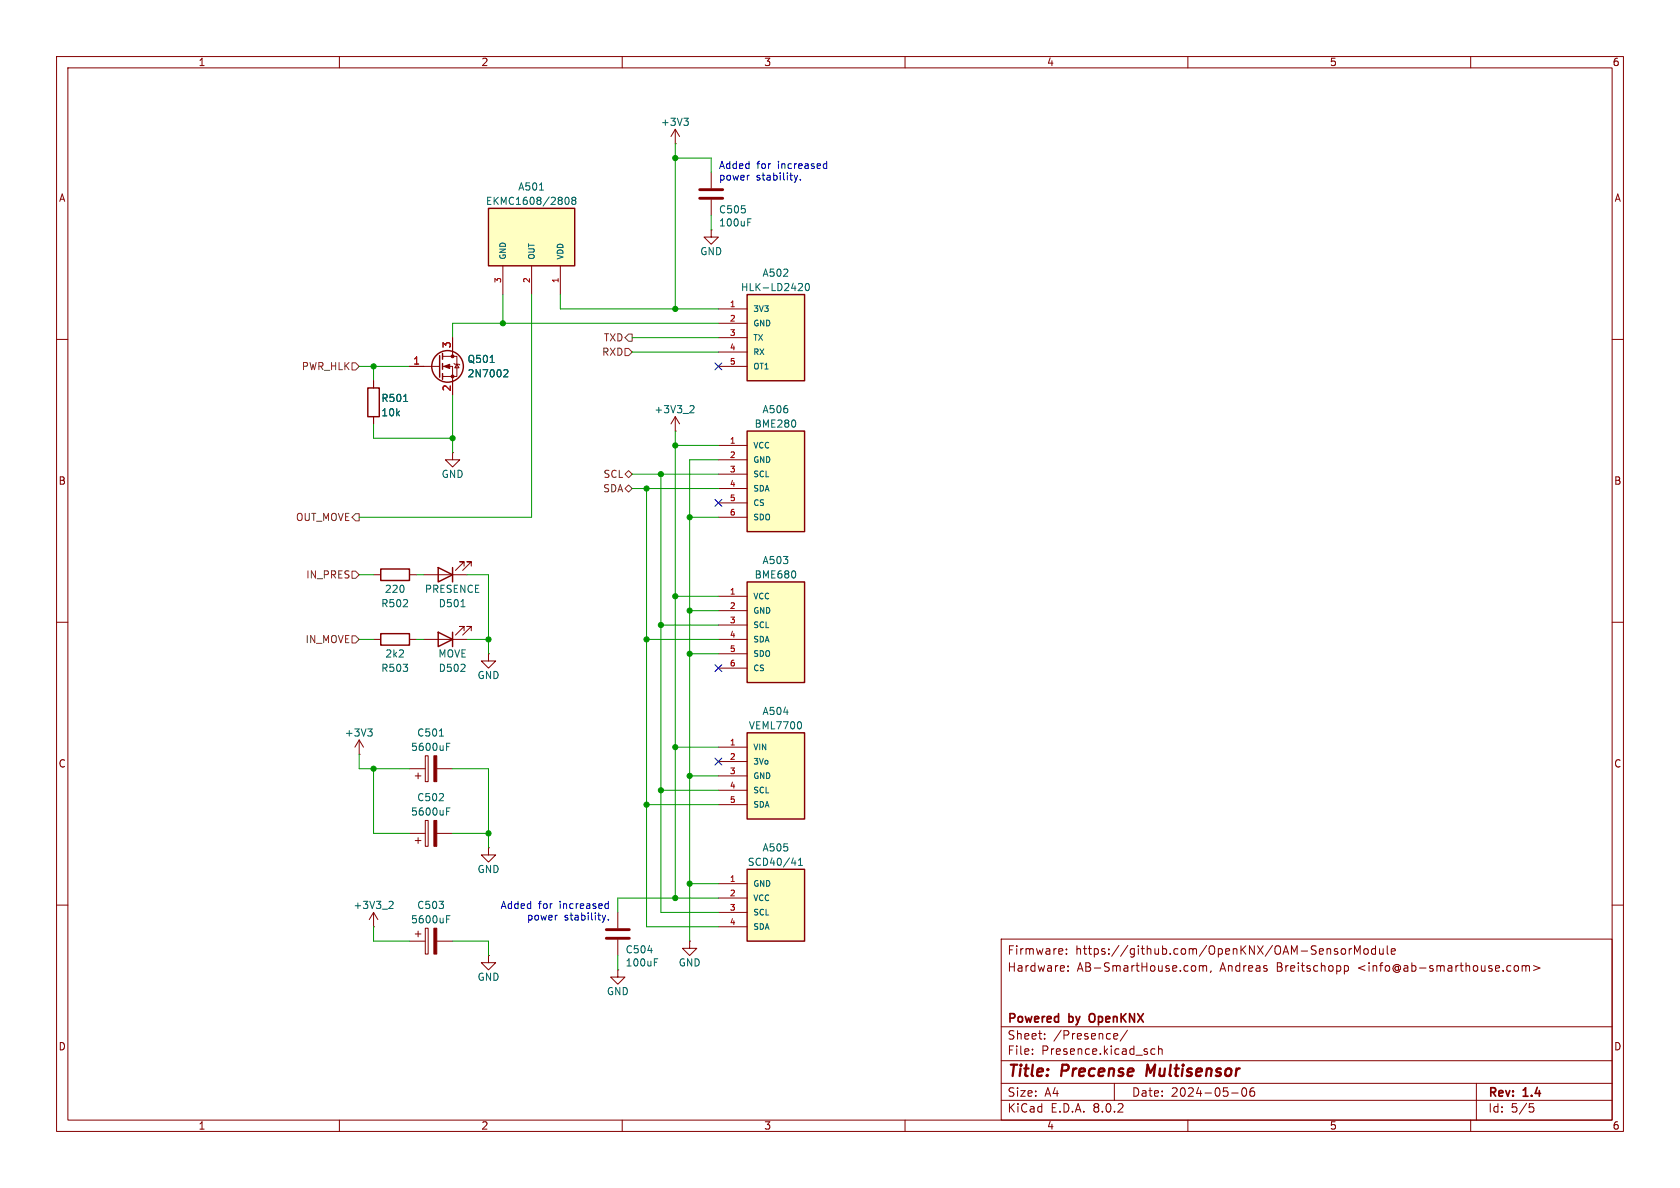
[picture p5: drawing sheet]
<svg xmlns="http://www.w3.org/2000/svg" width="297mm" height="210mm" viewBox="0 0 297 210" stroke-linecap="round" stroke-linejoin="round" font-family="sans-serif">
<g fill="none" stroke="#840000" stroke-width=".18">
<path d="M10 10h277v190h-277zM12 12h273v186h-273zM60 10v2M110 10v2M160 10v2M210 10v2M260 10v2M10 60h2M285 60h2M10 110h2M285 110h2M10 160h2"/>
<path d="M285 160h2M177 166h108v32h-108zM187.8 167.8l.1 .3-.7 .1M188.5 168.6v.1M188.5 167.8v.1M188.8 171.6v.1M188.8 170.8v.1M211.1 170.7l.3 .3v.4l-.3 .3M212 170.8l.5-.1 .2 .2M212 170.7v1M212.7 170.9l.2-.2 .3 .1 .1 .9M212.7 170.9v.8"/>
<path d="M214.1 171.6l-.1 .3M237.2 167.8l.4-.1 .3 .3v.4l-.3 .3-.4-.1-.1-.2v-.4zM237.7 170.8l.4-.1 .3 .3v.4l-.2 .2h-.5M237.7 170.7v1.5M238.5 167.7v1M239 167.7l-.3 .1-.2 .2M239.5 168.7v-1.5l.5 1.1 .5-1.1v1.5M241.2 167.8l.2-.1 .4 .1 .1 .6-.2 .2-.3 .1-.2-.1zM243.2 167.8l-.5-.1-.2 .3v.4l.1 .2h.6M243.2 167.2v1.5M243.9 167.7l.1 .9 .3 .1 .2-.1M244.5 167.7v1"/>
<path d="M245.2 167.2v1.3l.3 .2M246 168.2l.7-.1-.1-.3-.4-.1-.2 .2v.7h.6M267.8 170.8l.4-.1 .3 .3v.4l-.3 .3-.4-.1-.1-.2v-.4zM269.1 170.8l.4-.1 .2 .2M269.1 170.7v1M269.7 170.9l.3-.2 .3 .1 .1 .9M269.7 170.9v.8M271.1 170.7l1.1 .4-1.1 .5M60 198v2M110 198v2M160 198v2M177 194.5h108"/>
<path d="M177 191.5h108M177 187.5h108M177 181.5h108M182.5 186.3v.1M182.5 185.5v.1M184.7 183.6v.1M184.7 182.8v.1M197 183.6h.5M197 182.8l.4-.1 .2 .4-.7 .1M197 191.5v3M199.3 182.1l-1.3 2M204.2 185.5l-.5-.1-.2 .3v.4l.1 .2h.6"/>
<path d="M204.8 185.5l.2-.1 .4 .1 .1 .9M204.8 184.9v1.5M210 198v2M217.7 193.2h1.2M219.7 192.4l.2-.1a.81 .81 0 0 1 .6 .6 .81 .81 0 0 1-.3 .8l-.2 .1a.81 .81 0 0 1-.3-1.4zM221.7 192.3a.59 .59 0 0 0-.7 .6v.6l.1 .2 .4 .1 .2-.1 .1-.5-.1-.3h-.5l-.2 .3M260 198v2M261 191.5v6.5M270.4 195.1h.7M270.5 195.7h.4l.3 .3-.2 .5-.5 .1"/>
</g>
<path d="M202.9 188.2l-.3 2" fill="none" stroke="#840000" stroke-width=".4"/>
<path d="M192.8 179.3a1.07 1.07 0 0 0 0 1.3" fill="none" stroke="#840000" stroke-width=".3"/>
<path d="M132.1 76.2h10.1v17.8h-10.1z" fill="#ffffc2"/>
<path d="M132.1 76.2h10.1v17.8h-10.1z" fill="none" stroke="#840000" stroke-width=".25"/>
<g fill="none" stroke="#840000" stroke-width=".18">
<path d="M127 78.7h5.1M127 81.3h5.1M127 83.8h5.1M127 86.4h5.1M127 88.9h5.1M127 91.4h5.1M72.4 135.9h2.8M73.4 137.2h1M73.9 136.7v1M75.2 133.6h.5v4.6h-.5zM77.2 135.9h2.8M86.4 149.9v1.2h-1.3l1.3 1.3 1.2-1.3h-1.2"/>
<path d="M86.4 149.9h.1"/>
</g>
<path d="M140.6 74.5v.8M77.7 130.1h.7M79 132h.4M79 131.4h.6" fill="none" stroke="#006464" stroke-width=".18"/>
<path d="M76.7 133.6h.5v4.6h-.5z" fill="#840000" stroke="#840000" stroke-width=".18"/>
<path d="M132.1 102.9h10.1v17.8h-10.1z" fill="#ffffc2"/>
<path d="M65 68.6h2.1v5.1h-2.1zM132.1 102.9h10.1v17.8h-10.1z" fill="none" stroke="#840000" stroke-width=".25"/>
<g fill="none" stroke="#840000" stroke-width=".18">
<path d="M66 67.3v1.3M66 73.7v1.2M127 105.4h5.1M127 108h5.1M127 110.5h5.1M127 113h5.1M127 115.6h5.1M127 118.1h5.1M66 163.8h.1M66 161.3l.8 1.3M66 161.3v2.5M66 161.3l-.7 1.3"/>
<path d="M72.4 166.4h2.8M73.4 165.1h1M73.9 164.6v1M75.2 164.1h.5v4.6h-.5zM77.2 166.4h2.8"/>
</g>
<path d="M71.4 71h.7M140.6 101.2v.7M69 159.3l.4 .1 .1 .3-.8 .9h.8M79 162.5h.4M79 161.9h.6" fill="none" stroke="#006464" stroke-width=".18"/>
<path d="M76.7 164.1h.5v4.6h-.5z" fill="#840000" stroke="#840000" stroke-width=".18"/>
<path d="M132.1 52.1h10.1v15.2h-10.1z" fill="#ffffc2"/>
<g fill="none" stroke="#840000" stroke-width=".25">
<path d="M132.1 52.1h10.1v15.2h-10.1zM77.7 62.9v3.8M78.2 62.5v1M78.2 64.3v1M78.2 66v1.1M67.3 100.6h5.1v2h-5.1zM67.3 112h5.1v2h-5.1zM77.5 111.8l2.5 1.2-2.5 1.3zM77.5 100.3l2.5 1.3-2.5 1.3zM80 100.3v2.6M80 111.8v2.5"/>
<circle cx="79.1" cy="64.8" r="2.79"/>
</g>
<g fill="none" stroke="#840000" stroke-width=".18">
<path d="M119.4 25.4h.1M119.4 22.9l-.8 1.2M119.4 22.9v2.5M119.4 22.9l.7 1.2M125.7 30.5v2.8M125.7 35.3v2.8M80 59.7v3.3M125.7 40.6v1.3h1.3l-1.3 1.3-1.2-1.3h1.2M125.7 40.6h.1M127 54.6h5.1M127 57.2h5.1M127 59.7h5.1"/>
<path d="M72.4 64.8h5.3M78.2 64.8h1.8v5.1M78.2 63h2.6v3.5h-2.6M80.3 64.3l.1 .1h.8l.1 .1M80.8 64.4l.4 .6h-.8zM119.4 76.2h.1M119.4 73.7v2.5M119.4 73.7l-.8 1.2M119.4 73.7l.7 1.2M127 62.2h5.1M127 64.8h5.1M80 80v1.3h1.3l-1.3 1.3-1.3-1.3h1.3"/>
<path d="M80 80h.1M66 101.6h1.3M66 113h1.3M72.4 101.6h1.3M72.4 113h1.3M74.9 101.6h7.6M74.9 113h7.6M82 111.5v-.8h-.7h.7l-1.5 1.6M82 100.1v-.8h-.7h.7l-1.5 1.5M83.3 111.5v-.8h-.8h.8l-1.5 1.6M83.3 100.1v-.8h-.8h.8l-1.5 1.5M86.4 115.6v1.2h1.2l-1.2 1.3-1.3-1.3h1.3"/>
<path d="M86.4 115.6h.1M63.5 133.4h.1M63.5 130.8l-.8 1.3M63.5 130.8v2.6M63.5 130.8l.8 1.3M72.4 147.3h2.8M73.4 148.6h1M73.9 148.1v1M75.2 145h.5v4.6h-.5zM77.2 147.3h2.8M86.4 168.9v1.3h-1.3l1.3 1.3 1.2-1.3h-1.2M86.4 168.9h.1"/>
<path d="M109.2 171.5v1.2h1.3l-1.3 1.3-1.3-1.3h1.3M109.2 171.5h.1M109.2 161.3v2.8M109.2 166.1v2.8"/>
</g>
<g fill="none" stroke="#006464" stroke-width=".18">
<path d="M120.9 20.9h.8l-.4 .5M121.4 21.4l.3 .2v.3l-.3 .3M132.2 39.3h.4M132.2 38.7h.6M141.6 50.1l.3 .3-.1 .3-.7 .7h.8M142.5 50.2l.2-.1a.68 .68 0 0 1 .4 .6 .68 .68 0 0 1-.4 .7l-.2-.1-.1-.4zM86.7 64.1h.7M89.3 65.3l.4 .1 .1 .3-.8 .9h.8M122.2 71.7l.4 .1 .1 .3-.8 .9h.8M81.5 107.3h.7M65 128.8h.8l-.4 .5M65.6 129.3l.2 .3v.3l-.2 .2"/>
<path d="M79 143.4h.4M79 142.8h.6M114.5 168h.8M115.7 170.1h.4M115.7 169.5h.6"/>
</g>
<path d="M123.7 35.1h4.1M123.7 33.5h4.1M107.2 165.9h4.1M107.2 164.3h4.1" fill="none" stroke="#840000" stroke-width=".51"/>
<g fill="#840000" stroke="#840000" stroke-width=".18">
<path d="M78.5 64.8l1-.4v.8z"/>
<path d="M76.7 145h.5v4.6h-.5z"/>
<circle cx="80" cy="66.5" r=".25"/>
<circle cx="80" cy="63" r=".25"/>
</g>
<path d="M132.1 153.7h10.1v12.7h-10.1z" fill="#ffffc2"/>
<path d="M132.1 153.7h10.1v12.7h-10.1z" fill="none" stroke="#840000" stroke-width=".25"/>
<path d="M127 156.2h5.1M127 158.8h5.1M121.9 166.4v1.2h1.3l-1.3 1.3-1.3-1.3h1.3M121.9 166.4h.1M127 161.3h5.1M127 163.8h5.1" fill="none" stroke="#840000" stroke-width=".18"/>
<path d="M139.9 152.6h.8M140.5 152.1v.9M141.2 153h.7M141.2 152.1l.3-.4v1.3" fill="none" stroke="#006464" stroke-width=".18"/>
<path d="M86.4 36.8h15.2v10.2h-15.2z" fill="#ffffc2"/>
<path d="M86.4 36.8h15.2v10.2h-15.2z" fill="none" stroke="#840000" stroke-width=".25"/>
<path d="M88.9 47v5.1M94 47v5.1M99.1 47v5.1" fill="none" stroke="#840000" stroke-width=".18"/>
<path d="M95.4 33.6h.7M100 35l.2-.1a.68 .68 0 0 1 .4 .6 .68 .68 0 0 1-.4 .6l-.2-.1-.1-.3zM101.3 35.4l-.2-.2 .2-.3h.3l.2 .2-.2 .3M101.3 35.4l-.2 .3v.3l.2 .1h.4l.1-.2v-.2l-.2-.3M101.3 35.4h.3" fill="none" stroke="#006464" stroke-width=".18"/>
<path d="M132.1 129.5h10.1v15.3h-10.1z" fill="#ffffc2"/>
<path d="M132.1 129.5h10.1v15.3h-10.1z" fill="none" stroke="#840000" stroke-width=".25"/>
<path d="M80 59.7v2.5M66 67.3v1.3M66 73.7v1.2M72.4 64.8h2.5M80 67.3v2.6M127 132.1h5.1M127 134.6h5.1M127 137.2h5.1M127 139.7h5.1M127 142.2h5.1" fill="none" stroke="#840000" stroke-width=".18"/>
<path d="M71.4 71h.7M86.7 64.1h.7M89.3 65.3l.4 .1 .1 .3-.8 .9h.8M141.6 127.7l.1 .4-.1 .6" fill="none" stroke="#006464" stroke-width=".18"/>
<path d="M111.1 59.1h.7v1.2h-.7l-.6-.6zM62.2 64.1h.7l.6 .7-.6 .6h-.7zM110.5 61.6h.6l.7 .6-.7 .7h-.6zM62.9 90.8h.6v1.3h-.6l-.7-.7zM110.5 86.4l.6-.7 .7 .7-.7 .6zM110.5 83.8l.6-.6 .7 .6-.7 .7zM62.2 101h.7l.6 .6-.6 .6h-.7zM62.2 112.4h.7l.6 .6-.6 .7h-.7z" fill="none" stroke="#725600" stroke-width=".18"/>
<g fill="none" stroke="#0000c2" stroke-width=".18">
<path d="M132.4 31h.1M140.4 31l.3 .8M140.7 31.8l-.2 .4M141 31l-.3 .8M141.5 31.7v.1M145.8 28.9l.4 .1M146.2 28.5v1.3M146.2 29.7l-.4 .1M107.2 159.8h.3M107.5 159.3v1.3M98.4 161.8h.1M106.5 161.8l.3 .8"/>
<path d="M106.8 162.6l-.3 .5M107.1 161.8l-.3 .8M107.5 162.5v.1M107.5 160.5l-.3 .1"/>
</g>
<g fill="none" stroke="#009600" stroke-width=".18">
<path d="M119.4 25.4v29.2M119.4 27.9h6.3v2.6M125.7 38.1v2.5M88.9 52.1v5.1M94 52.1v39.3h-30.5M99.1 52.1v2.5h27.9M111.8 59.7h15.2M127 57.2h-47v2.5M63.5 64.8h8.9M66 64.8v2.5M66 74.9v2.6h14M80 69.9v10.1"/>
<path d="M111.8 62.2h15.2M119.4 76.2v82.6M119.4 78.7h7.6M111.8 83.8h15.2M111.8 86.4h15.2M114.3 86.4v77.4h12.7M116.8 83.8v77.5h10.2M121.9 91.4h5.1M127 81.3h-5.1v85.1M63.5 101.6h2.5M63.5 113h2.5M73.7 101.6h1.2"/>
<path d="M73.7 113h1.2M82.5 101.6h3.9v14M82.5 113h3.9M114.3 113h12.7M116.8 110.5h10.2M119.4 105.4h7.6M121.9 115.6h5.1M121.9 108h5.1M63.5 133.4v2.5h8.9M66 135.9v11.4h6.4M80 135.9h6.4v14M116.8 139.7h10.2"/>
<path d="M119.4 132.1h7.6M121.9 137.2h5.1M80 147.3h6.4M114.3 142.2h12.7M121.9 156.2h5.1M127 158.8h-17.8v2.5M66 163.8v2.6h6.4M80 166.4h6.4v2.5M109.2 168.9v2.6"/>
</g>
<path d="M126.4 64.2l1.2 1.2M127.6 64.2l-1.2 1.2M126.4 88.3l1.2 1.2M127.6 88.3l-1.2 1.2M126.4 117.5l1.2 1.2M127.6 117.5l-1.2 1.2M126.4 134l1.2 1.2M127.6 134l-1.2 1.2" fill="none" stroke="#000084" stroke-width=".18"/>
<g fill="#009600" stroke="#009600" stroke-width=".18">
<circle cx="119.4" cy="105.4" r=".46"/>
<circle cx="121.9" cy="108" r=".46"/>
<circle cx="116.8" cy="83.8" r=".46"/>
<circle cx="114.3" cy="86.4" r=".46"/>
<circle cx="119.4" cy="78.7" r=".46"/>
<circle cx="121.9" cy="91.4" r=".46"/>
<circle cx="119.4" cy="27.9" r=".46"/>
<circle cx="86.4" cy="147.3" r=".46"/>
<circle cx="86.4" cy="113" r=".46"/>
<circle cx="66" cy="135.9" r=".46"/>
<circle cx="114.3" cy="113" r=".46"/>
<circle cx="119.4" cy="132.1" r=".46"/>
<circle cx="116.8" cy="139.7" r=".46"/>
<circle cx="121.9" cy="115.6" r=".46"/>
<circle cx="116.8" cy="110.5" r=".46"/>
<circle cx="114.3" cy="142.2" r=".46"/>
<circle cx="121.9" cy="156.2" r=".46"/>
<circle cx="119.4" cy="158.8" r=".46"/>
<circle cx="121.9" cy="137.2" r=".46"/>
<circle cx="80" cy="77.5" r=".46"/>
<circle cx="119.4" cy="54.6" r=".46"/>
<circle cx="66" cy="64.8" r=".46"/>
<circle cx="88.9" cy="57.2" r=".46"/>
</g>
<g font-size="2.8" fill="#840000">
<text x="178" y="190.9">Title:</text>
<text x="187.7" y="190.9">Precense</text>
<text x="203.5" y="190.9">Multisensor</text>
</g>
<g font-size="2.1" fill="#840000">
<text x="178" y="172">Hardware:</text>
<text x="178" y="169">Firmware:</text>
<text x="190.1" y="169">https://github.com/OpenKNX/OAM-SensorModule</text>
<text x="190.4" y="172">AB-SmartHouse.com,</text>
<text x="215.7" y="172">Andreas</text>
<text x="225.8" y="172">Breitschopp</text>
<text x="240.3" y="172">&lt;info@ab-smarthouse.com&gt;</text>
<text x="178" y="184">Sheet:</text>
<text x="178" y="181.2">Powered</text>
<text x="186.2" y="184">/Presence/</text>
<text x="189" y="181.2">by</text>
<text x="193.3" y="181.2">OpenKNX</text>
<text x="178" y="186.7">File:</text>
<text x="184.1" y="186.7">Presence.kicad_sch</text>
<text x="178" y="196.9">KiCad</text>
<text x="178" y="194.1">Size:</text>
<text x="184.7" y="194.1">A4</text>
<text x="185.7" y="196.9">E.D.A.</text>
<text x="193.3" y="196.9">8.0.2</text>
<text x="200" y="194.1">Date:</text>
<text x="207" y="194.1">2024-05-06</text>
<text x="263" y="194.3">Rev:</text>
<text x="263" y="196.9">Id:</text>
<text x="267.1" y="196.9">5/5</text>
<text x="269.4" y="194.3">1.4</text>
</g>
<g font-size="1.8" fill="#840000">
<text x="35" y="11.9">1</text>
<text x="85" y="11.9">2</text>
<text x="135" y="11.9">3</text>
<text x="185" y="11.9">4</text>
<text x="235" y="11.9">5</text>
<text x="285" y="11.9">6</text>
<text x="10.3" y="35.9">A</text>
<text x="285.3" y="35.9">A</text>
<text x="10.3" y="85.9">B</text>
<text x="285.3" y="85.9">B</text>
<text x="10.3" y="135.9">C</text>
<text x="285.3" y="135.9">C</text>
<text x="10.3" y="185.9">D</text>
<text x="285.3" y="185.9">D</text>
<text x="35" y="199.9">1</text>
<text x="85" y="199.9">2</text>
<text x="135" y="199.9">3</text>
<text x="185" y="199.9">4</text>
<text x="235" y="199.9">5</text>
<text x="285" y="199.9">6</text>
</g>
<g font-size="1.8" fill="#006464">
<text x="116.7" y="22.5">+3V3</text>
<text x="91.5" y="33.9">A501</text>
<text x="85.8" y="36.4">EKMC1608/2808</text>
<text x="127" y="37.9">C505</text>
<text x="127" y="40.2">100uF</text>
<text x="123.7" y="45.3">GND</text>
<text x="130.9" y="51.7">HLK-LD2420</text>
<text x="134.7" y="49.1">A502</text>
<text x="82.6" y="64.4">Q501</text>
<text x="67.3" y="71.3">R501</text>
<text x="82.6" y="66.9">2N7002</text>
<text x="67.3" y="73.8">10k</text>
<text x="115.6" y="73.3">+3V3_2</text>
<text x="133.3" y="75.8">BME280</text>
<text x="134.7" y="73.3">A506</text>
<text x="78" y="84.7">GND</text>
<text x="134.7" y="99.9">A503</text>
<text x="67.3" y="107.5">R502</text>
<text x="67.9" y="105">220</text>
<text x="75" y="105">PRESENCE</text>
<text x="77.5" y="107.5">D501</text>
<text x="133.3" y="102.5">BME680</text>
<text x="67.3" y="119">R503</text>
<text x="68" y="116.4">2k2</text>
<text x="77.4" y="116.4">MOVE</text>
<text x="77.5" y="119">D502</text>
<text x="84.3" y="120.2">GND</text>
<text x="60.9" y="130.4">+3V3</text>
<text x="73.6" y="130.4">C501</text>
<text x="132.3" y="129.1">VEML7700</text>
<text x="134.7" y="126.6">A504</text>
<text x="72.6" y="132.9">5600uF</text>
<text x="73.6" y="141.8">C502</text>
<text x="72.6" y="144.4">5600uF</text>
<text x="84.3" y="154.5">GND</text>
<text x="132.1" y="153.3">SCD40/41</text>
<text x="134.7" y="150.7">A505</text>
<text x="62.4" y="160.9">+3V3_2</text>
<text x="73.6" y="160.9">C503</text>
<text x="72.6" y="163.4">5600uF</text>
<text x="84.3" y="173.6">GND</text>
<text x="110.5" y="168.7">C504</text>
<text x="110.5" y="171">100uF</text>
<text x="119.9" y="171">GND</text>
<text x="107.2" y="176.1">GND</text>
</g>
<g font-size="1.8" fill="#0000c2">
<text x="127" y="30.1">Added</text>
<text x="127" y="32.1">power</text>
<text x="133.7" y="32.1">stability.</text>
<text x="133.8" y="30.1">for</text>
<text x="137.6" y="30.1">increased</text>
<text x="88.4" y="160.9">Added</text>
<text x="95.2" y="160.9">for</text>
<text x="99" y="160.9">increased</text>
<text x="93.1" y="162.9">power</text>
<text x="99.7" y="162.9">stability.</text>
</g>
<g font-size="1.8" fill="#725600">
<text x="53.2" y="65.6">PWR_HLK</text>
<text x="106.3" y="63.1">RXD</text>
<text x="106.6" y="60.6">TXD</text>
<text x="106.5" y="87.2">SDA</text>
<text x="106.6" y="84.7">SCL</text>
<text x="52.2" y="92.3">OUT_MOVE</text>
<text x="54" y="102.5">IN_PRES</text>
<text x="53.9" y="113.9">IN_MOVE</text>
</g>
<g font-size="1.8" fill="#a90000">
<text x="73" y="64.5">1</text>
<text x="79.8" y="61.7" transform="rotate(-90 79.8 61.7)">3</text>
<text x="79.8" y="69.3" transform="rotate(-90 79.8 69.3)">2</text>
</g>
<g font-size="1.4" fill="#006464">
<text x="89.6" y="46" transform="rotate(-90 89.6 46)">GND</text>
<text x="94.7" y="46" transform="rotate(-90 94.7 46)">OUT</text>
<text x="99.8" y="46" transform="rotate(-90 99.8 46)">VDD</text>
<text x="133.1" y="55.3">3V3</text>
<text x="133.1" y="57.9">GND</text>
<text x="133.1" y="60.4">TX</text>
<text x="133.1" y="63">RX</text>
<text x="133.1" y="65.5">OT1</text>
<text x="133.1" y="79.5">VCC</text>
<text x="133.1" y="82">GND</text>
<text x="133.1" y="84.6">SCL</text>
<text x="133.1" y="87.1">SDA</text>
<text x="133.1" y="89.6">CS</text>
<text x="133.1" y="92.2">SDO</text>
<text x="133.1" y="106.1">VCC</text>
<text x="133.1" y="108.7">GND</text>
<text x="133.1" y="111.2">SCL</text>
<text x="133.1" y="113.8">SDA</text>
<text x="133.1" y="116.3">SDO</text>
<text x="133.1" y="118.8">CS</text>
<text x="133.1" y="132.8">VIN</text>
<text x="133.1" y="135.4">3Vo</text>
<text x="133.1" y="137.9">GND</text>
<text x="133.1" y="140.4">SCL</text>
<text x="133.1" y="143">SDA</text>
<text x="133.1" y="156.9">GND</text>
<text x="133.1" y="159.5">VCC</text>
<text x="133.1" y="162">SCL</text>
<text x="133.1" y="164.6">SDA</text>
</g>
<g font-size="1.4" fill="#a90000">
<text x="88.6" y="50.1" transform="rotate(-90 88.6 50.1)">3</text>
<text x="93.7" y="50.1" transform="rotate(-90 93.7 50.1)">2</text>
<text x="98.8" y="50.1" transform="rotate(-90 98.8 50.1)">1</text>
<text x="128.9" y="54.4">1</text>
<text x="128.9" y="56.9">2</text>
<text x="128.9" y="59.4">3</text>
<text x="128.9" y="62">4</text>
<text x="128.9" y="64.5">5</text>
<text x="128.9" y="78.5">1</text>
<text x="128.9" y="81">2</text>
<text x="128.9" y="83.6">3</text>
<text x="128.9" y="86.1">4</text>
<text x="128.9" y="88.6">5</text>
<text x="128.9" y="91.2">6</text>
<text x="128.9" y="105.2">1</text>
<text x="128.9" y="107.7">2</text>
<text x="128.9" y="110.2">3</text>
<text x="128.9" y="112.8">4</text>
<text x="128.9" y="115.3">5</text>
<text x="128.9" y="117.9">6</text>
<text x="128.9" y="131.8">1</text>
<text x="128.9" y="134.4">2</text>
<text x="128.9" y="136.9">3</text>
<text x="128.9" y="139.4">4</text>
<text x="128.9" y="142">5</text>
<text x="128.9" y="156">1</text>
<text x="128.9" y="158.5">2</text>
<text x="128.9" y="161">3</text>
<text x="128.9" y="163.6">4</text>
</g>
</svg>
